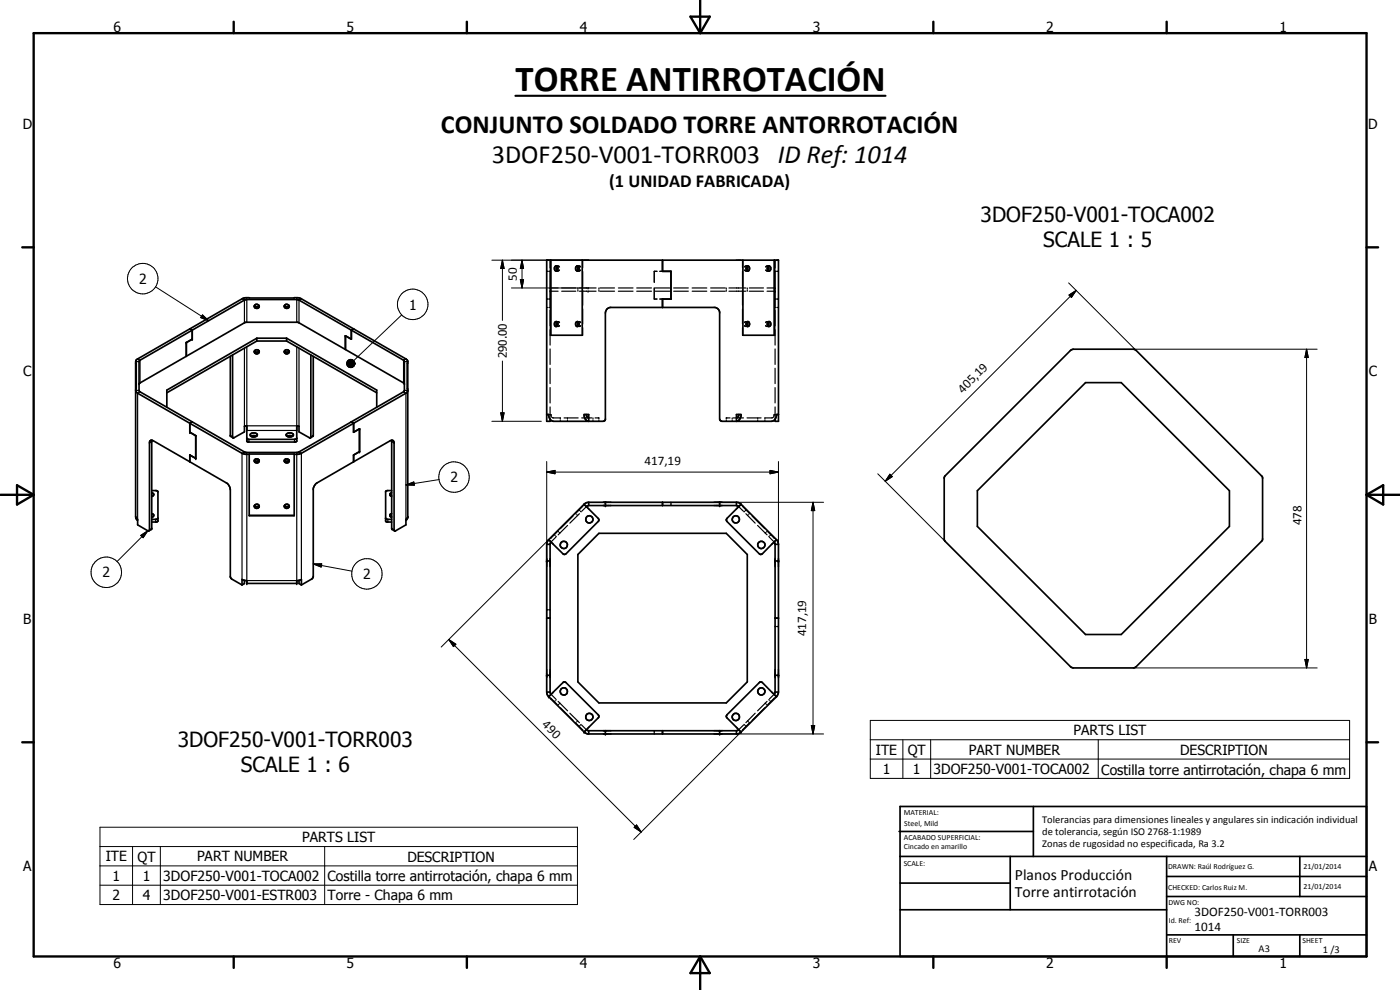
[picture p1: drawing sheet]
<svg xmlns="http://www.w3.org/2000/svg" width="420mm" height="297mm" viewBox="0 0 420 297" stroke-linecap="round" stroke-linejoin="round" font-family="sans-serif">
<g fill="none" stroke="#000" stroke-width=".51">
<path d="M165.2 78.1v22.5h9.5v-22.5M165.3 78.1v22.5M167.2 79.9l-.2-.1a.75 .75 0 0 0-.6 .8 .75 .75 0 0 0 .7 .7l.1-.1M167.2 79.9l-.2 .5 .2 .8M167.2 79.9l.2 .4-.2 .9M173.6 79.9l-.3-.1a.75 .75 0 0 0-.6 .8 .75 .75 0 0 0 .7 .7l.2-.1M173.6 79.9l-.3 .5 .3 .8M173.6 79.9l.2 .5-.2 .8M198.8 78.1v3.3h2.6v8.3h-2.6v2.5M223 78.1v22.5h9.5v-22.5M224.1 79.9l.3 .5-.3 .8M230.5 79.9l.2 .5-.2 .8"/>
<path d="M232.4 78.1v22.5M57 98.7l.7 .4v2.7l-1.8 1v4.1M76.4 91.7l.6 .4 .8-.4M76.5 91.5a.68 .68 0 0 1 1.2 0 .68 .68 0 0 1-.6 1l-.7-.3-.1-.3zM85.4 91.7a.82 .82 0 0 0 1.4 0M105.4 99.1v2.7l-1.7-1v4.1M106.1 98.7l15.7 9 .6 .6v47l-.6 .9M106.1 98.7l-.7 .4M106.1 98.7l-16.4-9.3-16-.1-.9 .2-31.7 18.3-.4 .7v46.5M167.2 96.6l-.4-.1a.76 .76 0 0 0-.4 .8 .76 .76 0 0 0 .6 .7l.2-.2M167.2 96.6l-.2 .5 .2 .7M167.2 96.6l.2 .3-.2 .9"/>
<path d="M173.6 96.6l.2 .6-.2 .6M173.6 96.6l-.2-.1a.73 .73 0 0 0-.7 .7 .73 .73 0 0 0 .6 .8l.3-.2M173.6 96.6l-.3 .5 .3 .7M224.1 96.7l.1-.1a.66 .66 0 0 1 .8 .7 .66 .66 0 0 1-.9 .5l-.2-.6zM224.1 80l.2-.2a.72 .72 0 0 1 .6 .8 .72 .72 0 0 1-.7 .6l-.3-.6zM224.1 96.6l.3 .5-.3 .7M230.4 80l.3-.2 .4 .1 .2 1a.51 .51 0 0 1-.6 .4 .51 .51 0 0 1-.4-.5zM230.4 96.7l.4-.2 .3 .1 .2 .9a.51 .51 0 0 1-.5 .5 .51 .51 0 0 1-.5-.5zM230.5 96.6l.2 .5-.2 .7M40.7 108.9h.2v7.8h-.2M40.7 117.1l.6 .9 15.7 9M41.7 108.4l31.8-18.4 15.9-.1 31.7 18.2 .3 .3v8.9l-31.8 18.4-15.7 .1-32-18.3-.2-.2z"/>
<path d="M41.7 115.2l32.2-18.5 15.7 .1 31.8 18.4M69.1 106.9v23.9l.8 .6M69.8 106.5l.1 24.9M76.4 105.3l.4 .4h.5l.5-.4M77.1 101.5l-27 15.6v5.1M77.1 102.3l-27 15.6M77.1 101.5v.8M77.1 101.5h8.9M77.1 102.3h8.9M85.4 105.3l.4 .4h.5l.5-.4M85.4 105.2a.76 .76 0 0 1 .9-.3 .76 .76 0 0 1 .5 .7 .73 .73 0 0 1-.9 .6 .73 .73 0 0 1-.5-1zM86 101.5v.8"/>
<path d="M86 101.5l27.1 15.6v5.1M86 102.3l27.1 15.6M93.3 106.5l-.1 24.9M94 106.9v23.9l-.8 .6M122.4 117.3l-.6 .7-31.3 18-2.2 .3M122.4 108.9h-.2v7.8h.2M321.3 105.2l.8-.4h18l.7 .2 38.1 38.1v18.7l-.2 .5-37.9 37.9-.4 .2h-18.3l-.6-.2-38.1-38.1v-18.8l.1-.4zM45.6 132.1l22.3 12.8a2.68 2.68 0 0 1 1.2 2v26.2l.4 .6 3.1 1.8M45.6 132.1l-.5 .1-.2 .5v26.3l-.2 .3M45.6 132.1l-.1 26.6-.8 .6M57 127l15.6 9 2.2 .3M57 127v2.7l1.7 1"/>
<path d="M57 129.7l1.7 1M57.7 126.6l-.7 .4M58.7 130.7v6.8l-1.7-1v2.1M69.9 131.4l3.5-1.8v-1.7l.5-.1h.2v4.6l.4 .2 14.3-.1 .3-.1v-4.6l.6 .1v1.7l3.5 1.8M74.1 131.6l.4 .2h14l.6-.2M74.8 136.2h13.5v18.5h-13.5zM75.2 130.2a1.39 1.39 0 0 1 2 .3 1.18 1.18 0 0 1-1 .7 1.18 1.18 0 0 1-1.1-.8zM75.3 130.9l.8-.2 .9 .2M76.4 138l.6 .4 .8-.4M76.9 137.7a.6 .6 0 0 0-.6 .5 .6 .6 0 0 0 .4 .6h.8l.3-.8M76.9 137.7l.9 .3M76.9 137.7l.6 .1"/>
<path d="M85.4 138a.82 .82 0 0 0 1.4 0M86.1 130.2a1.24 1.24 0 0 1 1.9 .4 1.25 1.25 0 0 1-2.1-.2zM86.1 130.9l.8-.2 .9 .2M86.2 137.7l-.6 .1M105.4 126.6l.7 .4v2.7l1.8-1v6.8l-1.8 1v2.1M106.1 138.6l-11.1 6.4-.7 .9-.3 .8v26.4l-.3 .6-3.2 1.8M117.5 132.1v26.6l.9 .6M117.5 132.1l.5 .1 .3 .5 .1 26.6M117.5 132.1l-11.4 6.5M164.1 124.4h.6a1.85 1.85 0 0 0 1.4 2h14.9l.7-.5v-32l.4-1.1 1-.6h31.5l.8 .4 .6 1v32.3l.7 .5h14.9a1.83 1.83 0 0 0 1.4-2h.6M165.1 125.8v.6h-1v-48.3h69.5v48.3h-1v-.6M175.3 124.4h1.4v2a1.85 1.85 0 0 1-1.4-2z"/>
<path d="M176 124.4l.1 .6 .6 .4M221 124.4h1.4a1.85 1.85 0 0 1-1.4 2zM221.7 124.4l-.1 .6-.6 .4M40.7 155l.6 .8v1.7l3.1 1.8h.3M40.7 155l.1 .5 .5 .7M45.5 147.2h1.4l.5 .4v8.7l-.5 .3h-1.4M45.5 154.1a.55 .55 0 0 1 .7 .5 .55 .55 0 0 1-.7 .6M45.5 147.8a.57 .57 0 0 1 .7 .6 .57 .57 0 0 1-.7 .6M45.5 154.9l.4 .2M45.5 148.6l.4 .2M47.4 155.4l-.5 .4h-1.4M74.8 154.6h13.5"/>
<path d="M76.4 151.7l.4 .3h.5l.5-.3M85.4 151.7l.4 .3h.5l.5-.3M85.4 151.6a.76 .76 0 0 1 .9-.3 .76 .76 0 0 1 .5 .7 .73 .73 0 0 1-.9 .5 .73 .73 0 0 1-.5-.9zM115.7 155.6l.5 .2h1.3M117.5 147.2h-1.3l-.5 .3v8.9l.5 .2h1.3M117.5 147.8l-.5 .5 .2 .5 .3 .2M117.5 154.1a.55 .55 0 0 0-.5 .5 .55 .55 0 0 0 .5 .6M117.5 148.6l-.2 .2M117.5 154.9l-.2 .2M122.4 155.2l-.6 .6v1.7l-3.1 1.8h-.3M175.3 151.3l.7 .7M175.3 151.3l-10.8 10.8-.4 1.2"/>
<path d="M176 152l3.5 3.5 .2 .8-9.8 9.9-.5 .2-.5-.2-3.5-3.6M176.7 150.7v1M176.7 151.7h44.3M176.7 150.7h44.3M176.7 151.7l-.7 .3M176.7 150.7l-.6 .1-.8 .5M181.7 150.7v1M198.8 150.7v1M216 150.7v1M221 150.7v1M221 150.7l1.2 .4 11 11 .4 1.2M221 151.7l.7 .3"/>
<path d="M222.4 151.3l-4.2 4.2-.2 .5 .2 .5 9.9 9.8 .7-.1 3.5-3.6M293.3 147.2l32.5-32.4h10.7l32.5 32.4v10.7l-32.5 32.5h-10.7l-32.5-32.5zM72.6 175.5v-1.6l1.5 .3v.8h15v-.8l1.4-.3v1.6M73.4 174.1v1l-.8 .4M89.7 174.1v1l.8 .4M164.1 163.3v44.3M164.1 168.3h1M164.1 163.3h1M164.7 161.9l.7 .7M165.1 163.3v44.3M165.4 162.6l-.3 .7M179.7 160h38.3l6.3 6.4v38.2l-6.3 6.3h-38.3l-6.3-6.3v-38.2z"/>
<path d="M232.3 162.6l.3 .5v44.7l-.3 .5M232.6 168.3h1M232.6 163.3h1M233 161.9l-.7 .7M233.6 163.3v44.3M164.1 185.5h1M232.6 185.5h1M164.1 202.6h1M164.1 207.6l.1 .6 .5 .8M164.1 207.6h1M164.7 209l4.4-4.3 .8 .1 9.8 9.8v.7l-3.7 3.6M164.7 209l10.6 10.6"/>
<path d="M165.1 207.6l.3 .7M175.3 219.6l1.1 .6h44.9l1.1-.6M176 218.9l-.7 .7M176 218.9l.7 .3M176.7 219.2v1M176.7 219.2h44.3M181.7 219.2v1M198.8 219.2v1M216 219.2v1M221 219.2v1M221.7 218.9l-.7 .3M232.6 202.6h1"/>
<path d="M232.6 207.6h1M233 209l-4.2-4.2-.8-.1-9.8 9.8-.2 .4 .2 .5 4.2 4.2M233 209l-10.6 10.6M233.6 207.6l-.6 1.4M269.8 249.5h40.3M270.1 242h140v45h-140zM270.1 257h140M303.2 257v16M310.1 242v15M350.1 257v30M390.1 257v12M270.1 265h33.1"/>
<path d="M270.1 273h80M350.1 269h60M350.1 263h60M350.1 280.5h60M370.1 280.5v6.5M390.1 280.5v6.5"/>
<circle cx="86.1" cy="91.9" r=".7"/>
<circle cx="77.1" cy="105.5" r=".71"/>
<circle cx="86.1" cy="138.2" r=".7"/>
<circle cx="77.1" cy="151.8" r=".71"/>
<circle cx="176.9" cy="155.8" r="1.09"/>
<circle cx="220.8" cy="155.9" r="1.07"/>
<circle cx="169.2" cy="163.5" r="1.08"/>
<circle cx="228.5" cy="163.5" r="1.09"/>
<circle cx="169.2" cy="207.5" r="1.08"/>
<circle cx="176.9" cy="215.1" r="1.09"/>
<circle cx="220.8" cy="215.1" r="1.09"/>
<circle cx="228.5" cy="207.5" r="1.07"/>
</g>
<g fill="none" stroke="#000" stroke-width=".35">
<path d="M165.1 78.1v2.3M166.9 79.8h.2M167.3 79.8h.2M167.3 79.8l.5 .1 .1 .2M167.3 79.8l-.1 .1M173.3 79.8h.2M173.7 79.8h.2M173.7 79.8l.4 .1 .2 .2M173.7 79.8l-.1 .1M174.9 78.1v2.2M222.8 78.1v2.2M223.8 79.8l.3 .1"/>
<path d="M223.8 79.8l-.4 .3M223.8 79.8h.3M224.2 79.8h.2M230.2 79.8l.3 .1M230.2 79.8l-.4 .3M230.2 79.8h.2M230.6 79.8h.2M232.6 78.1v2.3M72.6 89.7l.8 .3v6.9M74.1 89.3v7.4M89.1 89.3v7.4M90.5 89.7l-.8 .3v6.9"/>
<path d="M164.1 92.2h.3M164.1 89.7h.3M164.1 81.4h.3M164.7 92.2h.4M164.7 89.7h.4M164.7 81.4h.4M165.1 81.5v4.6M165.1 87v4.9M165.1 93.1v4.6M165.1 98.9v4.6M165.1 87.4h.1M165.2 86.4l-.1 .3"/>
<path d="M165.3 86.4h2.2M165.3 87.4h2.2M166.9 98h.2M166.9 96.5h.2M166.9 81.3h.2M167.3 96.5h.2M167.3 81.3h.2M167.3 96.5l.5 .1 .1 .2M167.3 96.5l-.1 .1M167.9 97.7l-.3 .3-.4-.2M167.9 81l-.3 .3-.4-.1M168.6 86.4h4.2"/>
<path d="M168.6 87.4h4.2M173.3 98h.2M173.3 96.5h.2M173.3 81.3h.2M173.4 86.4v.3M173.4 87v.4M173.7 96.5h.2M173.7 81.3h.2M173.7 96.5l.4 .1 .2 .2M173.7 96.5l-.1 .1M173.9 86.4h2.3M173.9 87.4h2.3"/>
<path d="M174.3 97.7l-.3 .3-.4-.2M174.3 81l-.4 .3-.3-.1M174.9 98.3l-.2 2.3M174.9 81.4v4.5M174.9 87v4.6M174.9 92.7v4.5M176.5 86.4h2.4M176.5 87.4h2.4M179.7 86.4v.3M179.7 87v.4M180 86.4h4.4M180 87.4h4.4"/>
<path d="M185.6 86.4h4.4M185.6 87.4h4.4M191.1 86.4h4.4M191.1 87.4h4.4M196.4 86.4l-.1 3.3h.9M196.6 86.4h4.5M196.6 87.4h4.5M197.2 81.4h-.9v3.3M198 89.7h.8M198 81.4h.8M202.2 86.4h4.4M202.2 87.4h4.4"/>
<path d="M207.7 86.4h4.4M207.7 87.4h4.4M213.3 86.4h4.4M213.3 87.4h4.4M218 86.4v.3M218 87v.4M218.8 86.4h2.5M218.8 87.4h2.5M221.5 86.4h2.3M221.5 87.4h2.3M222.8 81.4v4.5M222.8 87v4.6"/>
<path d="M222.8 92.7v4.5M222.8 98.3l.2 2.3M223.4 81l.4 .3M223.4 97.7l.2 .2 .5 .1M223.8 96.5l.3 .1M223.8 96.5l-.4 .3M223.8 96.5h.3M223.8 81.3h.3M224.1 81.2l-.3 .1M224.1 97.8l-.1 .2M224.2 98h.2M224.2 96.5h.2"/>
<path d="M224.2 81.3h.2M224.3 86.4v.3M224.3 87v.4M224.9 86.4h4.2M224.9 87.4h4.2M229.8 81l.4 .3M229.8 97.7l.1 .2 .5 .1M230.2 96.5l.3 .1M230.2 96.5l-.4 .3M230.2 96.5h.2M230.2 81.3h.2M230.2 86.4h2.2"/>
<path d="M230.2 87.4h2.2M230.5 81.2l-.3 .1M230.5 97.8l-.1 .2M230.6 98h.2M230.6 96.5h.2M230.6 81.3h.2M232.5 86.4l.1 .3M232.5 87.4h.1M232.6 81.5v4.6M232.6 87v4.9M232.6 93.1v4.6M232.6 98.9v4.6"/>
<path d="M232.6 92.2h.3M232.6 89.7h.3M232.6 81.4h.3M233.3 92.2h.3M233.3 89.7h.3M233.3 81.4h.3M40.7 108.5h1M40.7 117.1h1M41.3 107.7l.7 .4v6.8M42 117.6l-.7 .4v37.8M73.4 104.5v23.4M74.1 104.1v23.7h15v-23.7"/>
<path d="M89.7 104.5v23.4M121.1 117.6l.7 .4v37.8M121.4 108.5h1M121.4 117.1h1M121.8 107.7l-.7 .4v6.8M165.1 104.7v4.6M165.1 110.5v4.6M165.1 116.3v4.6M232.6 104.7v4.6M232.6 110.5v4.6M232.6 116.3v4.6M45.5 132.5l-.6 .4"/>
<path d="M69.1 130.6l.7 .5M73.4 135.6l-.8 .4v37.9M74.1 135.8v38.4h15v-38.4M74.1 129.2h15M74.7 131.8v.8M88.4 131.8v.8M89.7 135.6l.8 .4v37.9M94 130.6l-.7 .5M117.5 132.5l.8 .4M164.7 124.4h.2M165.1 122.1v2.8M165.1 125.3v.5"/>
<path d="M165.1 124.4h.3v.4M165.7 125.2l2.5 .2M168.1 125.4v.3M168.1 126.1v.3M169.3 125.4h4.2M170.3 125.4v.3M170.3 126.1v.3M174.6 125.4h3M175.8 125.4v.3M175.8 126.1v.3M178 125.4v.3M178 126.1v.3"/>
<path d="M178.6 125.4h1.1v.3M179.7 126.1v.3M218 126.1v.3M219.1 125.4h-1.1v.3M219.7 125.4v.3M219.7 126.1v.3M220 125.4h3.1M221.9 125.4v.3M221.9 126.1v.3M224.2 125.4h4.2M227.4 125.4v.3M227.4 126.1v.3"/>
<path d="M229.6 125.4v.3M229.6 126.1v.3M232 125.2l-2.5 .2M232.6 124.4h-.3l-.1 .4M232.6 122.1v2.8M232.6 125.3v.5M232.8 124.4h.2M45.5 158.5l-.6 .5M46.7 155.8v.8M116.4 155.8v.8M117.5 158.5l.8 .5M167.2 159.6l-1.9 1.9"/>
<path d="M167.5 159.4l.1 .2M167.8 159.8l.3 .1M170.3 157.6l-2.8 2.9M172 154.8l-3.8 3.8M172.8 154.1l.1 .2M173.1 154.5l.2 .1M173.8 153l.2 .2M173.9 154.1l-2.9 2.9M174.2 153.4l.2 .2M174.7 151.8l.2 .1-1.9 1.9M176 152l-1.4 1.4M201.4 150.7v.3"/>
<path d="M201.4 151.4v.3M221.7 152l1.4 1.4M223 151.8l-.2 .1 1.9 1.9M223.5 153.4l-.2 .2M223.8 154.1l2.8 2.9M223.9 153l-.2 .2M224.6 154.5l-.2 .1M224.9 154.1l-.2 .2M225.7 154.8l3.8 3.8M227.4 157.6l2.8 2.9M229.9 159.8l-.3 .1M230.3 159.4l-.2 .2"/>
<path d="M230.5 159.6l1.9 1.9M165.2 161.4h.1M166.4 160.4l.2 .3M166.8 161.2l-1.4 1.4M166.8 160.8l.2 .2M230.9 161.2l1.4 1.4M230.9 160.8l-.2 .2M231.3 160.4l-.2 .3M232.5 161.4h-.1M164.1 183h.3M164.7 183h.4M232.6 188h.3"/>
<path d="M233.3 188h.3M165.3 209.5l-.1 .1M165.3 209.5l1.9 1.9M165.4 208.3l1.4 1.4M166.6 210.3l-.2 .2M167 209.9l-.2 .2M167.5 210.4l2.8 2.9M167.6 211.4l-.1 .2M168.1 211l-.3 .2M168.2 212.3l3.8 3.9M171 214l2.9 2.8M172.9 216.7l-.1 .2"/>
<path d="M173 217.1l1.9 1.9-.2 .1M173.3 216.3l-.2 .2M174 217.7l-.2 .2M174.4 217.3l-.2 .3M174.6 217.6l1.4 1.3M196.3 219.2v.4M196.3 219.9v.3M223.1 217.6l-1.4 1.3M223.3 217.3l.2 .3M223.7 217.7l.2 .2M224.4 216.3l.2 .2M224.7 217.1l-1.9 1.9 .2 .1"/>
<path d="M224.7 216.7l.2 .2M226.6 214l-2.8 2.8M229.5 212.3l-3.8 3.9M229.6 211l.3 .2M230.1 211.4l.2 .2M230.2 210.4l-2.8 2.9M230.7 209.9l.2 .2M231.1 210.3l.2 .2M232.3 208.3l-1.4 1.4M232.4 209.5l.1 .1M232.4 209.5l-1.9 1.9"/>
</g>
<g fill="#000">
<circle cx="165.2" cy="87.4" r=".18"/>
<circle cx="165.2" cy="86.4" r=".18"/>
<circle cx="176.5" cy="86.4" r=".18"/>
<circle cx="176.5" cy="87.4" r=".18"/>
<circle cx="232.5" cy="87.4" r=".18"/>
<circle cx="232.5" cy="86.4" r=".18"/>
<circle cx="232.6" cy="86.4" r=".18"/>
<circle cx="232.6" cy="87.4" r=".18"/>
<circle cx="55.9" cy="102.8" r=".25"/>
<circle cx="57.7" cy="101.8" r=".25"/>
<circle cx="103.7" cy="100.8" r=".25"/>
<circle cx="57" cy="129.7" r=".25"/>
<circle cx="57" cy="136.5" r=".25"/>
<circle cx="58.7" cy="130.7" r=".25"/>
<circle cx="58.7" cy="137.5" r=".25"/>
<circle cx="107.9" cy="128.7" r=".25"/>
<circle cx="107.9" cy="135.5" r=".25"/>
<circle cx="165.4" cy="124.8" r=".18"/>
<circle cx="232.2" cy="124.8" r=".18"/>
<circle cx="175.3" cy="151.3" r=".25"/>
<circle cx="181.7" cy="150.7" r=".25"/>
<circle cx="181.7" cy="151.7" r=".25"/>
<circle cx="216" cy="151.7" r=".25"/>
<circle cx="216" cy="150.7" r=".25"/>
<circle cx="222.4" cy="151.3" r=".25"/>
<circle cx="74.1" cy="175" r=".25"/>
<circle cx="89.1" cy="175" r=".25"/>
<circle cx="164.1" cy="168.3" r=".25"/>
<circle cx="164.7" cy="161.9" r=".25"/>
<circle cx="165.1" cy="168.3" r=".25"/>
<circle cx="232.6" cy="168.3" r=".25"/>
<circle cx="233.6" cy="168.3" r=".25"/>
<circle cx="164.1" cy="202.6" r=".25"/>
<circle cx="164.7" cy="209" r=".25"/>
<circle cx="165.1" cy="202.6" r=".25"/>
<circle cx="165.3" cy="209.5" r=".18"/>
<circle cx="175.3" cy="219.6" r=".25"/>
<circle cx="181.7" cy="219.2" r=".25"/>
<circle cx="216" cy="219.2" r=".25"/>
<circle cx="222.4" cy="219.6" r=".25"/>
<circle cx="232.6" cy="202.6" r=".25"/>
<circle cx="233.6" cy="202.6" r=".25"/>
<circle cx="181.7" cy="220.2" r=".25"/>
<circle cx="216" cy="220.2" r=".25"/>
</g>
<g fill="none" stroke="#000" stroke-width=".71">
<path d="M10.1 9.9h400v277.1h-400zM70.1 6.5v3.4M140.1 6.5v3.4M207.2 5h5.8l-2.9 4.9zM210.1 0v9.9M280.1 6.5v3.4M350.1 6.5v3.4M6.7 74.2h3.4M410.1 74.2h3.5M.1 148.5h10M5.1 145.6l5 2.9-5 2.9zM410.1 148.5h10"/>
<path d="M410.1 148.5l5-2.9v5.8zM6.7 222.7h3.4M410.1 222.7h3.5M70.1 287v3.4M140.1 287v3.4M210.1 287v10M210.1 287l2.9 5h-5.8zM280.1 287v3.4M350.1 287v3.4"/>
</g>
<g fill="none" stroke="#000" stroke-width=".3">
<path d="M147.6 78.1h29.1M150.8 78.1l.5 2.5h-1zM150.8 78.1v18M156.7 78.1l.4 2.5h-.9zM156.7 78.1v8.3M46.7 86.1l15.9 10.1M60.8 94.5l1.8 1.7-2.4-.9zM120.6 94.5l-14.4 13.7M153.5 86.4h23.2M156.2 83.9h.9l-.4 2.5zM320.7 84.9l20.3 20.3M320.8 88.5l2.2-1.4-1.4 2.1z"/>
<path d="M323 87.1l-57.3 57.3M104 108.9l2.5 .2-2.5 .1zM104 109.2l2.5-.1-2.4 .4zM104 109.1h2.5M104.1 108.7l2.4 .4-2.5-.2zM104.1 109.5l2.4-.4-2.3 .6zM104.2 108.5l2.3 .6-2.4-.4zM104.2 109.7l2.3-.6-2.2 .8zM104.3 108.2l.3-.2 1.9 1.1zM104.3 108.2l2.2 .9-2.3-.6zM104.3 109.9l2.2-.8-1.9 1zM104.6 108l.2-.1 1.7 1.2z"/>
<path d="M104.6 110.1l1.9-1-1.7 1.1zM104.8 107.9l.3-.1 1.4 1.3zM104.8 110.2l1.7-1.1-1.4 1.2zM105.1 107.8h.2l1.2 1.3zM105.1 110.3l1.4-1.2-1.2 1.2zM105.3 107.8l.3 .1 .9 1.2zM105.6 107.9l.9 1.2zM105.8 107.9l.7 1.2zM106.1 108.1l.4 1zM106.2 108.3l.3 .8zM106.4 108.5l.1 .6zM106.5 109.1l-.9 1.2h-.3z"/>
<path d="M106.5 109.1l-.9 1.2zM106.5 109.1l-.7 1.1zM106.5 109.1l-.4 .9zM106.5 109.1l-.3 .7zM106.5 109.1l-.1 .5zM106.5 109.1v.2zM150.8 108.3v18.1M340.1 104.8h55.2M392.1 104.8l.5 2.5h-1zM392.1 104.8v95.6M147.6 126.4h14.9M150.3 123.9h1l-.5 2.5z"/>
<path d="M164.1 138.5v47M233.6 138.5v47M44.4 159.3l-9.3 9.2M121.8 145.5l2.4-.9 .2 1zM131.8 143.9l-10 1.6M164.1 141.6l2.5-.5v1.1zM164.1 141.6h69.5M214.3 150.7h32.9M231.1 141.1l2.5 .5-2.5 .6zM244 150.7l.5 2.5h-1zM244 150.7v69.5M263.4 142.2l20.3 20.2"/>
<path d="M267.1 142.3l.7 .7-2.1 1.4zM42.2 160.7l2.2-1.4-1.4 2zM94 169.2h2.6l-.2 .9zM94 169.2l11.6 2.2M164.7 161.9l-32.3 32.2M134.7 191.9l2.1 1.4-.7 .7zM134.7 191.9l57.7 57.7M391.6 197.9h1l-.5 2.5zM222.4 219.6l-32.2 32.3M243.5 217.7h1l-.5 2.5zM261.2 216.2h143.8v17.4h-143.8zM340.1 200.4h55.2"/>
<path d="M214.3 220.2h32.9M261.2 222h143.8M261.2 227.8h143.8M271 222v11.6M279.3 222v11.6M329.6 222v11.6M30 248.2h143.3v23.2h-143.3zM30 254h143.3M30 259.8h143.3M39.8 254v17.4M48.1 254v17.4M97.4 254v17.4"/>
<path d="M190.3 248.2l.7-.7 1.4 2.1zM191 247.5l1.4 2.1-2.1-1.4zM30 265.6h143.3"/>
<circle cx="42.9" cy="83.6" r="4.6"/>
<circle cx="123.9" cy="91.3" r="4.6"/>
<circle cx="136.3" cy="143.2" r="4.6"/>
<circle cx="31.9" cy="171.7" r="4.6"/>
<circle cx="110.1" cy="172.2" r="4.6"/>
</g>
<path d="M154.7 28.7h111.1" fill="none" stroke="#000" stroke-width=".63"/>
<g fill="#000">
<path d="M60.8 94.5l1.8 1.7-2.4-.9zM150.8 78.1l.5 2.5h-1zM156.2 83.9h.9l-.4 2.5zM156.7 78.1l.4 2.5h-.9zM320.8 88.5l2.2-1.4-1.4 2.1zM106.4 108.5l.1 .6zM106.2 108.3l.3 .8zM106.1 108.1l.4 1zM105.8 107.9l.7 1.2zM105.6 107.9l.9 1.2zM105.3 107.8l.3 .1 .9 1.2zM105.1 107.8h.2l1.2 1.3z"/>
<path d="M104.8 107.9l.3-.1 1.4 1.3zM104.6 108l.2-.1 1.7 1.2zM104.3 108.2l.3-.2 1.9 1.1zM104.3 108.2l2.2 .9-2.3-.6zM104.2 108.5l2.3 .6-2.4-.4zM104.1 109.5l2.4-.4-2.3 .6zM104.2 109.7l2.3-.6-2.2 .8zM104.3 109.9l2.2-.8-1.9 1zM104.6 110.1l1.9-1-1.7 1.1zM104.8 110.2l1.7-1.1-1.4 1.2zM105.1 110.3l1.4-1.2-1.2 1.2zM106.5 109.1l-.9 1.2h-.3z"/>
<path d="M106.5 109.1l-.9 1.2zM106.5 109.1l-.7 1.1zM106.5 109.1l-.4 .9zM106.5 109.1l-.3 .7zM106.5 109.1l-.1 .5zM106.5 109.1v.2zM392.1 104.8l.5 2.5h-1zM150.3 123.9h1l-.5 2.5zM121.8 145.5l2.4-.9 .2 1zM164.1 141.6l2.5-.5v1.1zM231.1 141.1l2.5 .5-2.5 .6zM244 150.7l.5 2.5h-1z"/>
<path d="M267.1 142.3l.7 .7-2.1 1.4zM42.2 160.7l2.2-1.4-1.4 2zM94 169.2h2.6l-.2 .9zM134.7 191.9l2.1 1.4-.7 .7zM391.6 197.9h1l-.5 2.5zM243.5 217.7h1l-.5 2.5zM191 247.5l1.4 2.1-2.1-1.4z"/>
</g>
<path d="M104 108.9h2.5" fill="none" stroke="#000" stroke-width=".42"/>
<path d="M104 109.3h2.5" fill="none" stroke="#000" stroke-width=".38"/>
<text font-size="11" x="154.7" y="27.2">TORRE ANTIRROTACIÓN</text>
<g font-size="7.9">
<text x="132.3" y="39.9">CONJUNTO SOLDADO TORRE ANTORROTACIÓN</text>
<text x="147.6" y="48.9">3DOF250-V001-TORR003 ID Ref: 1014</text>
</g>
<g font-size="6.3">
<text x="294.3" y="66.5">3DOF250-V001-TOCA002</text>
<text x="313.1" y="74">SCALE 1 : 5</text>
<text x="53.4" y="224.2">3DOF250-V001-TORR003</text>
<text x="72.3" y="231.7">SCALE 1 : 6</text>
</g>
<text font-size="5.5" x="182.8" y="56">(1 UNIDAD FABRICADA)</text>
<g font-size="4.7">
<text x="304.6" y="263.9">Planos Producción</text>
<text x="304.6" y="269.3">Torre antirrotación</text>
</g>
<g font-size="4.2">
<text x="34" y="9.6">6</text>
<text x="104" y="9.6">5</text>
<text x="174" y="9.6">4</text>
<text x="244" y="9.6">3</text>
<text x="314" y="9.6">2</text>
<text x="384" y="9.6">1</text>
<text x="6.8" y="38.7">D</text>
<text x="410.6" y="38.7">D</text>
<text x="41.7" y="85.2">2</text>
<text x="122.8" y="92.9">1</text>
<text x="7" y="112.9">C</text>
<text x="410.8" y="112.9">C</text>
<text x="135.2" y="144.7">2</text>
<text x="30.8" y="173.3">2</text>
<text x="109" y="173.7">2</text>
<text x="7" y="187.1">B</text>
<text x="410.8" y="187.1">B</text>
<text x="322.1" y="220.6">PARTS LIST</text>
<text x="262.9" y="226.4">ITE</text>
<text x="272.4" y="226.4">QT</text>
<text x="290.8" y="226.4">PART NUMBER</text>
<text x="354.2" y="226.4">DESCRIPTION</text>
<text x="264.9" y="232.2">1</text>
<text x="274" y="232.2">1</text>
<text x="280.2" y="232.2">3DOF250-V001-TOCA002</text>
<text x="330.5" y="232.4">Costilla torre antirrotación, chapa 6 mm</text>
<text x="90.7" y="252.6">PARTS LIST</text>
<text x="7" y="261.4">A</text>
<text x="31.7" y="258.4">ITE</text>
<text x="41.3" y="258.5">QT</text>
<text x="59.1" y="258.4">PART NUMBER</text>
<text x="122.2" y="258.5">DESCRIPTION</text>
<text x="410.8" y="261.4">A</text>
<text x="33.8" y="264.2">1</text>
<text x="42.8" y="264.2">1</text>
<text x="49" y="264.3">3DOF250-V001-TOCA002</text>
<text x="98.3" y="264.4">Costilla torre antirrotación, chapa 6 mm</text>
<text x="33.8" y="270.1">2</text>
<text x="42.8" y="270">4</text>
<text x="49" y="270.1">3DOF250-V001-ESTR003</text>
<text x="98.3" y="270.1">Torre - Chapa 6 mm</text>
<text x="34" y="290.4">6</text>
<text x="104" y="290.4">5</text>
<text x="174" y="290.4">4</text>
<text x="244" y="290.4">3</text>
<text x="314" y="290.4">2</text>
<text x="384" y="290.4">1</text>
</g>
<g font-size="3.9">
<text x="155.1" y="84.2" transform="rotate(-90 155.1 84.2)">50</text>
<text x="289" y="118.2" transform="rotate(-45 289 118.2)">405,19</text>
<text x="193.4" y="139.6">417,19</text>
<text x="390.6" y="157.5" transform="rotate(-90 390.6 157.5)">478</text>
<text x="241.9" y="191" transform="rotate(-90 241.9 191)">417,19</text>
<text x="162.5" y="217.6" transform="rotate(45 162.5 217.6)">490</text>
<text x="358.5" y="275">3DOF250-V001-TORR003</text>
<text x="358.5" y="279.4">1014</text>
</g>
<text font-size="3.5" x="152.1" y="107.5" transform="rotate(-90 152.1 107.5)">290.00</text>
<g font-size="3.1">
<text x="312.7" y="246.8">Tolerancias para dimensiones lineales y angulares sin indicación individual</text>
<text x="312.7" y="250.4">de tolerancia, según ISO 2768-1:1989</text>
<text x="312.7" y="254">Zonas de rugosidad no especificada, Ra 3.2</text>
<text x="377.7" y="285.6">A3</text>
<text x="397" y="285.9">1 /3</text>
</g>
<g font-size="2.4">
<text x="271.2" y="244.4">MATERIAL:</text>
<text x="271.3" y="252">ACABADO SUPERFICIAL:</text>
<text x="271.4" y="247.9">Steel, Mild</text>
<text x="271.3" y="254.6">Cincado en amarillo</text>
<text x="271.2" y="259.7">SCALE:</text>
<text x="350.6" y="260.8">DRAWN: Raúl Rodríguez G.</text>
<text x="391.2" y="260.6">21/01/2014</text>
<text x="350.6" y="267">CHECKED: Carlos Ruiz M.</text>
<text x="391.2" y="266.7">21/01/2014</text>
<text x="350.6" y="271.4">DWG NO:</text>
<text x="350.8" y="276.9">Id. Ref:</text>
<text x="350.8" y="282.8">REV</text>
<text x="371.2" y="282.9">SIZE</text>
<text x="390.9" y="282.9">SHEET</text>
</g>
</svg>
